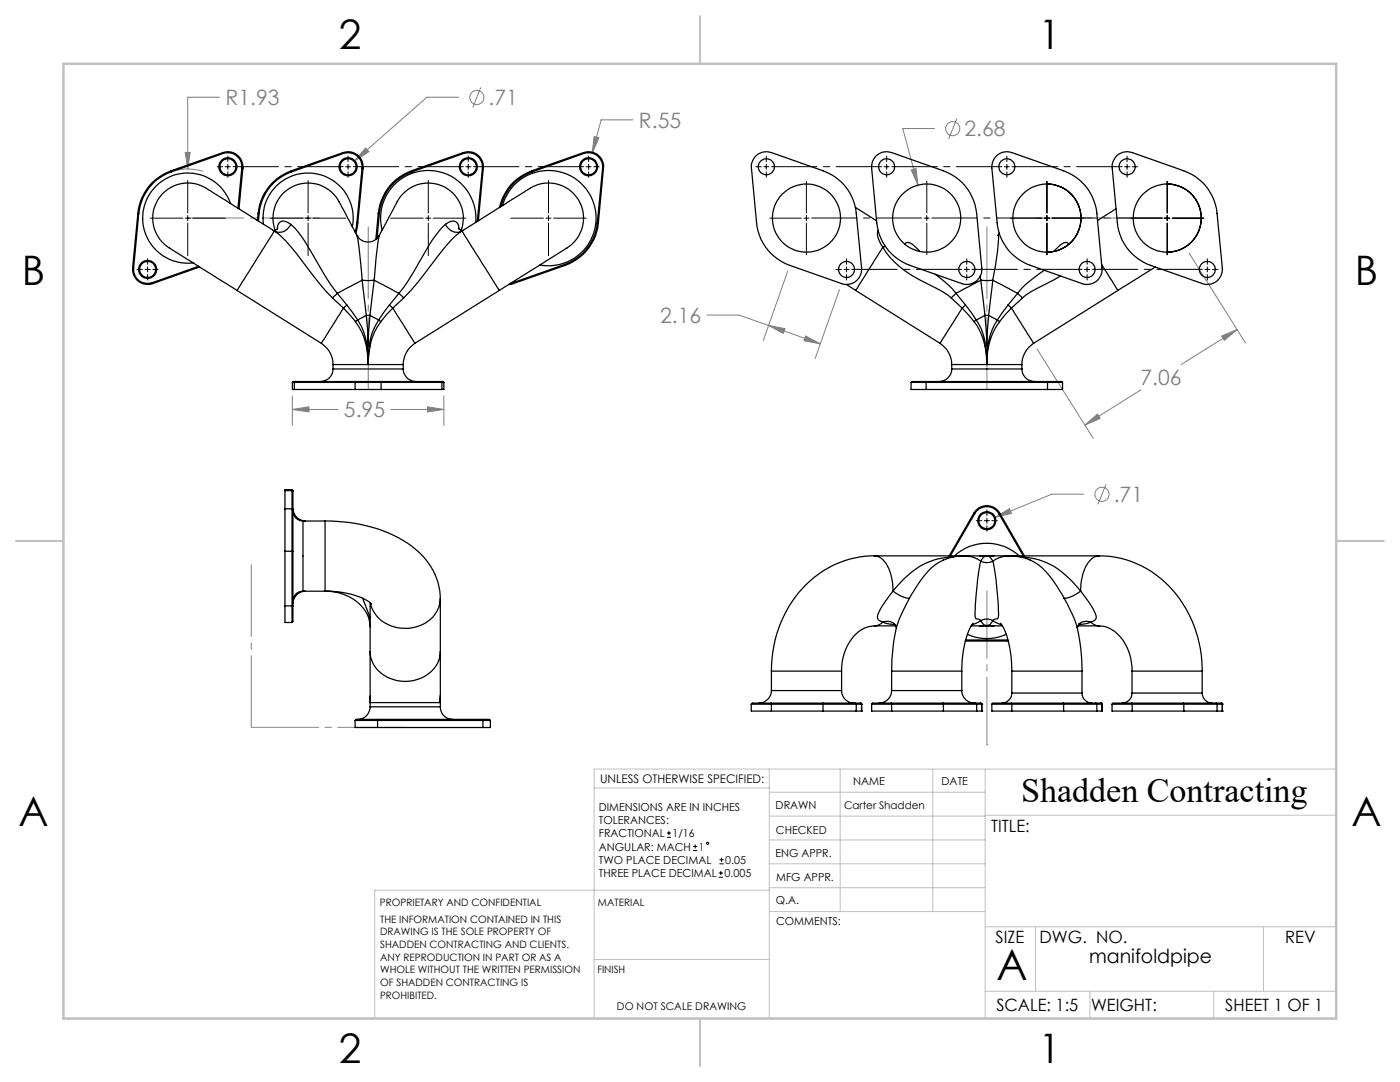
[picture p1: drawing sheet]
<svg xmlns="http://www.w3.org/2000/svg" width="279mm" height="216mm" viewBox="0 0 279 216" stroke-linecap="round" stroke-linejoin="round" font-family="sans-serif">
<g fill="none" stroke="#808080" stroke-width=".2">
<path d="M43.8 19.4h-6.3v14.3M91.5 19.4h-6.3l-14.4 12.7M96 17.4l-1.6 4M35.4 33.9a10.1 10.1 0 0 1 5.1 .3M37 30.4h1l-.5 3.3zM73 29.5l.6 .8-2.8 1.8zM118.6 27.2l.9 .3-1.3 3.1zM126.3 23.9h-6.3l-1.8 6.7M181.9 33.9l.9-.3 .4 3.3zM186.5 25.6h-6.3l3 11.3M191 23.7l-1.7 4M157.2 54.2l-4.9 13.7"/>
<path d="M167.5 57.8l-4.8 13.8M237.3 50.5l11.3 17.9M58.3 79v5.9M88.6 79v5.9M141.1 62.9h6.4l5.9 2M153.4 64.9l3.3 .7-.4 .9zM153.4 64.9l10.3 3.7M160.8 67l2.9 1.6-3.3-.6zM206.9 69.6l11.3 17.9M227.7 77.8l-11.2 7M243.8 67.1l3.1-1.3-2.5 2.1zM246.9 65.8l-11.2 6.9"/>
<path d="M58.3 81.7l3.4-.5v1zM58.3 81.7h9.2M78 81.7h10.6M85.3 81.2l3.3 .5-3.3 .5zM216.3 98.6h-6.4l-11.3 4.6M216.5 84.8l2.5-2.2 .6 .9zM220.7 96.6l-1.6 4M198.6 103.2l2.9-1.7 .4 .9z"/>
<circle cx="95.2" cy="19.4" r="1.41"/>
<circle cx="190.1" cy="25.7" r="1.42"/>
<circle cx="219.9" cy="98.6" r="1.42"/>
</g>
<g fill="none" stroke="#000" stroke-width=".2">
<path d="M37.5 36v6.5M43.4 33.3h1M44.9 33.3h1.1M45.5 31.2v1M45.5 32.8v1M45.5 34.3v1.1M61.5 36v6.5M69 33.3h1M69.5 31.2v1M69.5 32.8v1M69.5 34.3v1.1M85.5 36v6.5"/>
<path d="M93 33.3h1M93.5 31.2v1M93.5 32.8v1M93.5 34.3v1.1M109.5 36v6.5M116.9 33.3h1.1M117.5 31.2v1M117.5 32.8v1M117.5 34.3v1.1M118.5 33.3h1.1M150.8 33.3h1.1M152.4 33.3h1.1"/>
<path d="M152.9 31.2v1M152.9 32.8v1M152.9 34.3v1.1M160.9 36.2v6.3M176.4 33.3h1M177 31.2v1M177 32.8v1M177 34.3v1.1M185 36.2v6.3M200.4 33.3h1M200.9 31.2v1M200.9 32.8v1"/>
<path d="M200.9 34.3v1.1M208.9 36.2v6.3M209 36.2v6.3M224.4 33.3h1.1M224.9 31.2v1M224.9 32.8v1M224.9 34.3v1.1M226 33.3h1M232.9 36.2v6.3M27.3 53.8h1.1M29 53.8h1M29.5 51.6v1.1"/>
<path d="M29.5 53.3v1M29.5 54.8v1.1M30 43.5h6.5M30.5 53.8h1.1M37 43.5h1M37.5 43v1M37.5 44.5v6.5M38.5 43.5h6.5M54 43.5h6.5M61 43.5h1M61.5 43v1M61.5 44.5v6.5"/>
<path d="M62.5 43.5h6.5M78 43.5h6.5M84.9 43.5h1.1M85.5 43v1M85.5 44.5v6.5M86.5 43.5h6.5M102 43.5h6.4M109 43.5h1M109.5 43v1M109.5 44.5v6.5M110.5 43.5h6.5M153.6 43.5h6.3"/>
<path d="M160.4 43.5h1.1M160.9 43v1M160.9 44.5v6.3M166.8 53.8h1.1M168.5 53.8h1M168.9 51.6v1.1M168.9 53.3v1M168.9 54.8v1.1M184.4 43.5h1.1M185 43v1M185 44.5v6.3M192.4 53.8h1.1"/>
<path d="M192.9 51.6v1.1M192.9 53.3v1M192.9 54.8v1.1M201.6 43.5h6.3M208.4 43.5h1M208.9 43v1M208.9 44.5v6.3M209 43v1M209 44.5v6.3M209.9 43.5h6.4M216.4 53.8h1.1M217 51.6v1.1"/>
<path d="M217 53.3v1M217 54.8v1.1M225.6 43.5h6.3M232.4 43.5h1.1M232.9 43v1M232.9 44.5v6.3M234 43.5h6.2M240.5 53.8h.9M240.9 51.6v1.1M240.9 53.3v1M240.9 54.8v1.1M242 53.8h1.1"/>
<path d="M194.8 103.9h1.1M196.4 103.9h1M197 101.8v1.1M197 103.4v1M197 104.9v1.1M197.9 103.9h1.1M133.1 167.1h.8M133.1 166.2h.8M133.5 165.8v.9M138.3 169.7h.8M138.3 168.9h.8M138.7 168.5v.8"/>
<path d="M143.4 175h.9M143.4 174.2h.9M143.6 172.4h.8M143.6 171.6h.8M143.9 173.8v.8M144 171.1v.9"/>
<circle cx="141.2" cy="168.3" r=".22"/>
</g>
<g fill="none" stroke="#c0c0c0" stroke-width=".2">
<path d="M118.6 157.2h34.9M153.5 153.5v49.7M153.5 158.1h43.1M167.7 153.5v28.4M186.2 153.5v28.4M196.6 153.5v49.7M266.7 153.5h-148.1v49.7M153.5 167.6h43.1M153.5 162.8h43.1M153.5 172.4h43.1M153.5 177.1h43.1M153.6 177.6h-78.8v25.6"/>
<path d="M196.6 162.7h70.1M118.6 191.5h34.9M153.6 181.9h43M196.6 197.8h70.1M196.6 184.9h70.1M206.7 184.9v12.9M217.5 197.8v5.4M242.2 197.8v5.4M252.2 184.9v12.9"/>
</g>
<path d="M139.7 3.2v9.5M3.1 107.9h9.6M266.7 107.9h9.5M139.7 203.2v9.6" fill="none" stroke="#c0c0c0" stroke-width=".25"/>
<path d="M12.7 12.7h254v190.5h-254z" fill="none" stroke="#c0c0c0" stroke-width=".5"/>
<path d="M197 117.9v30.7M80.9 145.1h-30.8" fill="none" stroke="#808080" stroke-width=".2" stroke-dasharray="15.2 1.3 1.3 1.3" stroke-dashoffset="1.8"/>
<path d="M73.5 77.7h.1M197 77.7h.1M197 148.6h.1" fill="none" stroke="#808080" stroke-width=".2" stroke-dasharray="15.2 1.3 1.3 1.3"/>
<path d="M73.5 77.7v-32.4M197 77.7v-32.4M50.1 145.1v-32.4" fill="none" stroke="#808080" stroke-width=".2" stroke-dasharray="15.2 1.3 1.3 1.3" stroke-dashoffset=".9"/>
<path d="M37.5 43.5h26.2M233 43.5h-26.3" fill="none" stroke="#808080" stroke-width=".2" stroke-dasharray="15.2 1.3 1.3 1.3" stroke-dashoffset="4"/>
<path d="M46.5 33.3h22M70.5 33.3h22M94.5 33.3h22M154 33.3h21.9M178 33.3h21.9M202 33.3h21.9M162 43.5h21.9M170 53.7h22M186 43.5h21.9M194 53.7h22M210 43.5h21.9M218 53.7h22" fill="none" stroke="#000" stroke-width=".2" stroke-dasharray="15.2 1.3 1.3 1.3" stroke-dashoffset="6.2"/>
<path d="M198.6 103.2l3.3-.8-.4-.9zM181.9 33.9l1.3 3-.4-3.3zM153.4 64.9l3.3 .7-.4 .9zM160.8 67l2.9 1.6-3.3-.6zM243.8 67.1l3.1-1.3-2.5 2.1zM216.5 84.8l2.5-2.2 .6 .9zM73 29.5l-2.2 2.6 2.8-1.8zM58.3 81.7l3.4-.5v1zM85.3 81.2l3.3 .5-3.3 .5zM118.6 27.2l-.4 3.4 1.3-3.1zM37 30.4l.5 3.3 .5-3.3z" fill="#808080"/>
<g fill="none" stroke="#000" stroke-width=".25">
<path d="M34.1 34.1a9.9 9.9 0 0 0-6.6 8.5M34.1 34.1l.1 .2M34.2 34.3a9.8 9.8 0 0 0-6.5 8.3M44.5 30.4a3 3 0 0 1 4 3.1M44.5 30.4l-10.4 3.7M44.5 30.4v.2M44.5 30.6a2.83 2.83 0 0 1 3.8 2.9M44.5 30.6l-10.3 3.7M48.3 33.5h.2M48.3 33.5l-.8 8.1M48.5 33.5l-.8 8.2M58.1 34.1a10 10 0 0 0-6.6 8.5"/>
<path d="M58.1 34.1l.1 .2M58.2 34.3a9.7 9.7 0 0 0-6.5 8.3M68.5 30.4a3 3 0 0 1 4 3.1M68.5 30.4l-10.4 3.7M68.5 30.4v.2M68.5 30.6a2.82 2.82 0 0 1 3.7 2.9M68.5 30.6l-10.3 3.7M72.2 33.5h.3M72.2 33.5l-1 11M72.5 33.5l-1.1 11M82.1 34.1a10 10 0 0 0-6.6 8.5M82.1 34.1l.1 .2"/>
<path d="M82.2 34.3a9.7 9.7 0 0 0-6.5 8.3M92.5 30.4a2.97 2.97 0 0 1 3.9 3.1M92.5 30.4v.2M92.5 30.4l-10.4 3.7M92.5 30.6a2.86 2.86 0 0 1 3.8 2.9M92.5 30.6l-10.3 3.7M96.3 33.5h.1M96.3 33.5l-1.1 10.7M96.4 33.5l-.9 10.6M106.2 34.1a9.9 9.9 0 0 0-6.5 7.3M106.2 34.1v.2M106.2 34.3a9.7 9.7 0 0 0-6.3 6.9"/>
<path d="M116.5 30.4a2.96 2.96 0 0 1 3.9 3.1M116.5 30.4l-10.3 3.7M116.5 30.4v.2M116.5 30.6a2.83 2.83 0 0 1 3.8 2.9M116.5 30.6l-10.3 3.7M120.3 33.5l-1.1 11M120.3 33.5h.1M120.4 33.5l-1 11M150.9 31l1.2-.6 1.4-.1 10.8 3.8a9.9 9.9 0 0 1 6.6 8.5l1 10.9a3 3 0 0 1-3.9 3.1l-10.4-3.6a10 10 0 0 1-6.6-8.6l-1-10.9a3 3 0 0 1 .9-2.5zM174.9 31l.4-.2a3.1 3.1 0 0 1 2.6-.4l10.4 3.7a10 10 0 0 1 6.6 8.5l1 10.9a2.98 2.98 0 0 1-4 3.1l-10.3-3.6a10 10 0 0 1-6.6-8.6l-1-10.9 .1-1.3zM198.9 31l1.2-.6 1.4-.1 10.8 3.8a10 10 0 0 1 6.6 8.5l1 10.9a2.98 2.98 0 0 1-4 3.1l-10.3-3.6a9.9 9.9 0 0 1-6.6-8.6l-1.1-10.9 .3-1.3zM209 36.7a6.8 6.8 0 0 1 6.7 6.8"/>
<path d="M222.9 31l1.2-.6 1.4-.1 10.8 3.8a9.9 9.9 0 0 1 6.6 8.5l1 10.9a3 3 0 0 1-3.9 3.1l-10.4-3.6a10 10 0 0 1-6.6-8.6l-1-10.9a3 3 0 0 1 .9-2.5zM232.9 36.7a6.8 6.8 0 0 1 6.8 6.8M26.5 53.5a3 3 0 0 0 3.9 3.1M26.5 53.5h.2M26.7 53.5a2.79 2.79 0 0 0 3.7 2.9M27.5 42.6l-1 10.9M27.5 42.6h.2M27.7 42.6l-1 10.9M30.4 56.4v.2M39.7 53.1l-9.3 3.3M39.9 53.3l-9.5 3.3M46 40.6a9 9 0 0 0-10.8-5.8 9 9 0 0 0-6.6 10.4 9 9 0 0 0 10 7.3"/>
<path d="M47.3 58l16.8 10.5M51.5 42.6h.2M51.5 42.6l-.1 1.4M51.7 42.6l-.1 1.5M52.6 44.7a9 9 0 0 1 9.1-10.2 9 9 0 0 1 8.6 10.7M54.8 46.1l-8.6-5.4a43.2 43.2 0 0 0-6.6-3.9 7 7 0 0 0-8.7 4.2 7 7 0 0 0 3.6 9l12.8 8M54.8 46.1a20.8 20.8 0 0 1 5.3 5.8l4 5.1 2.3 2.4M54.8 46.1l-7.5 11.9M54.9 45.9a7 7 0 0 1 4.2-8.9 7 7 0 0 1 9 4.1l3.1 5.9M55.5 45.5l-.4 .4-.6 .1M58 44.8a2.4 2.4 0 0 1-3.2 1.3M58 44.8l.9 .8a71.9 71.9 0 0 1 6.1 9.6l2.3 3.3"/>
<path d="M58 44.8a1.69 1.69 0 0 0-2.2-.4l-.3 .4-.1 .8M66.4 59.4l2.1 2.1M67.3 58.5l-.9 .9M67.3 58.5l1.9 2.4M71.2 47a2.57 2.57 0 0 0 4.5 0M71.2 47h.1M71.2 44.5l-.3 1.8M71.2 47l.4 2.3 .7 6.6M71.2 44.5h.2M71.4 44.5l-.4 2M72.3 55.9l-5 2.6M72.3 55.9l.8 7"/>
<path d="M72.3 55.9h2.4M74.7 55.9l4.9 2.6M74.7 55.9l-.9 7M75.5 42.6h.2M75.5 42.6l-.5 5.2M75.7 47l-.6 4-.4 4.9M75.7 42.6l-.5 5M79.6 58.5l1 .9M79.6 58.5l-1.9 2.4M80.6 59.4l-2.2 2.1M88.9 44.8a25.6 25.6 0 0 0-5.1 7.3l-2.4 4-1.8 2.4M88.9 44.8a2.42 2.42 0 0 0 3.3 1.3"/>
<path d="M88.9 44.8a1.73 1.73 0 0 1 2.3-.4l.3 .6 .1 .6M91.5 45.5l.3 .3 .6 .2M92 45.9a7 7 0 0 0-4.1-8.9 7 7 0 0 0-9.1 4l-3.1 6M92.2 46.1l12-7.5a8.1 8.1 0 0 1 8-1.5 7.1 7.1 0 0 1 4.3 6.4 7.1 7.1 0 0 1-4.1 6.5l-12.8 8M92.2 46.1l-1.1 .8-1.6 1.6-3.4 4.2a54 54 0 0 1-5.5 6.7M92.2 46.1l7.4 11.9M94.9 44.4a9.5 9.5 0 0 0-10.2-10.4 9.5 9.5 0 0 0-8.4 11.9M99.6 58l-16.8 10.5M100.3 41a9.5 9.5 0 0 1 11.4-6.7 9.5 9.5 0 0 1 7.1 11.2 9.5 9.5 0 0 1-11.1 7.4M102.4 56.4l-.5 .1M102.4 56.4v.2M102.4 56.6l-.9 .2"/>
<path d="M112.7 52.8l-10.3 3.6M112.7 52.8l.1 .2M112.8 53l-10.4 3.6M119.2 44.5a9.8 9.8 0 0 1-6.5 8.3M119.2 44.5h.2M119.4 44.5a10 10 0 0 1-6.6 8.5M168.9 56.8l1.9 1.2M170.7 41.4l4.2 2.7M170.8 58l16.8 10.5M175.3 46a2.9 2.9 0 0 0 .5 2.7l.4 .6M176.2 49.3a19.3 19.3 0 0 0 9 7.4 18.9 18.9 0 0 1 4.6 2.7M176.2 49.3l-5.4 8.7"/>
<path d="M176.7 49.2l-.5 .1M180.6 48.7l.2-.2a1.69 1.69 0 0 1 1.9 .8l.9 .9M186.6 54.7l.7 .5a18.4 18.4 0 0 1 3.5 3.3M189.8 59.4l2.2 2.1M190.8 58.5l-1 .9M190.8 58.5l1.9 2.4M195.6 55.1l.2 .8M195.8 55.9l-5 2.6M195.8 55.9l.8 7M195.8 55.9h2.3M198.1 55.9l5 2.6M198.1 55.9l-.8 7"/>
<path d="M199.2 47l.1 .7a51.4 51.4 0 0 1-1.2 8.2M199.2 47h.1M199.4 46.5l-.2 .5M203.1 58.5l.9 .9M203.1 58.5l-1.9 2.4M204 59.4l-2.1 2.1M208.4 53.9l-1.8 1.3a14.9 14.9 0 0 0-3.5 3.3M211.7 55.1l-3 1.6a18.9 18.9 0 0 0-4.7 2.7M213.3 48.7l-.2-.2a1.69 1.69 0 0 0-2 .8l-.8 .9M215.7 43.5a6.8 6.8 0 0 1-6.7 6.8M219.9 52.8l3.2 5.2M222.7 41.7l-3.7 2.3"/>
<path d="M223.1 58l-16.8 10.5M230.5 53.3l-7.4 4.7M239.7 43.5a6.8 6.8 0 0 1-6.8 6.8M58.3 76.3h.4M58.3 76.3v1.4h.4M58.7 76.3h12.2M58.7 77.7h12.2M58.7 76.3v1.4M58.9 76.1h-.3l-.3 .2M58.9 76.1h12.1M58.9 76.1l-.2 .2M64.1 68.5a4.9 4.9 0 0 1 2.4 4.2"/>
<path d="M66.5 73.6a2.5 2.5 0 0 1-2.5 2.5M66.5 73.6h14M66.5 72.7h7M66.5 72.7v.9M68.5 61.5l2.4 2.7M68.5 61.5l-4.4 7M69.2 60.9l-.7 .6M69.2 60.9l2.2 3M70.9 76.3h5.2M70.9 77.7h5.2M70.9 76.3v1.4M70.9 64.2a11.9 11.9 0 0 1 2.2 4.9"/>
<path d="M71 76.1h4.9M71 76.1l-.1 .2M71.4 63.9l-.5 .3M71.4 63.9a12.7 12.7 0 0 1 1.9 5.2M73.1 62.9l.4 6.2M73.1 62.9l-1.7 1M73.1 62.9h.7M73.1 69.1l.4 3.6M73.3 69.1h-.2M73.3 69.1h.2M73.3 69.1l.2 3.6M73.5 69.1h.2"/>
<path d="M73.5 72.7h7M73.7 69.1h.1M73.7 69.1l-.2 3.6M73.8 62.9l-.3 6.2M73.8 62.9l1.8 1M73.8 69.1l-.3 2.6v1M75.6 63.9a12.1 12.1 0 0 0-1.9 5.2M75.6 63.9l.4 .3M75.9 76.1h12.1M75.9 76.1l.2 .2M76 64.2a11.4 11.4 0 0 0-2.2 4.9M76.1 76.3h12.1"/>
<path d="M76.1 77.7h12.1M76.1 76.3v1.4M77.7 60.9l-2.1 3M77.7 60.9l.7 .6M78.4 61.5l-2.4 2.7M78.4 61.5l4.4 7M80.5 73.6a2.57 2.57 0 0 0 2.5 2.5M80.5 72.7v.9M82.8 68.5a5.2 5.2 0 0 0-2.3 4.2M88 76.1h.4l.2 .2M88 76.1l.2 .2M88.2 76.3h.4"/>
<path d="M88.2 76.3v1.4M88.6 76.3v1.4h-.4M181.8 76.3h30.3M181.8 76.3v1.4h3M184.8 76.1h-1.3a2.37 2.37 0 0 0-1.7 .2M184.8 76.1v1.6M184.8 77.7h24.3M184.8 76.1h24.3M187.6 68.5a5.2 5.2 0 0 1 2.3 4.2M189.9 73.6a2.57 2.57 0 0 1-2.5 2.5M189.9 73.6h14M189.9 72.7h7.1"/>
<path d="M189.9 72.7v.9M192 61.5l2.4 2.7M192 61.5l-4.4 7M192.7 60.9l2.1 3M192.7 60.9l-.7 .6M194.4 64.2a11.4 11.4 0 0 1 2.2 4.9M194.8 63.9a11.1 11.1 0 0 1 1.9 5.2M194.8 63.9l-.4 .3M196.6 62.9l-1.8 1M196.6 62.9l.4 6.2M196.6 62.9h.7M196.6 69.1l.4 3.6"/>
<path d="M196.7 69.1h.3M196.7 69.1h-.1M196.7 69.1l.3 3.6M197 69.1h.1M197 72.7h6.9M197.1 69.1h.2M197.1 69.1l-.1 3.6M197.3 69.1l-.3 3.6M197.3 62.9l-.3 6.2M197.3 62.9l1.7 1M199 63.9a12.2 12.2 0 0 0-1.9 5.2M199 63.9l.5 .3"/>
<path d="M199.5 64.2a11.9 11.9 0 0 0-2.2 4.9M201.2 60.9l-2.2 3M201.2 60.9l.7 .6M201.9 61.5l-2.4 2.7M201.9 61.5l4.4 7M203.9 73.6a2.57 2.57 0 0 0 2.5 2.5M203.9 72.7v.9M206.3 68.5a5.2 5.2 0 0 0-2.4 4.2M209.1 76.1h1.3a2.37 2.37 0 0 1 1.7 .2M209.1 76.1v1.6M212.1 76.3v1.4h-3M56.9 97.9v3.6"/>
<path d="M56.9 97.9h1.4M58.3 97.7v.2M58.3 97.7l.2 .4M58.3 97.7h-1.4v.2M58.3 97.9v3.6M58.3 97.9l.2 .2M58.5 98.1v3.6M56.9 101.5v8.5M56.9 110h1.4M56.9 110v10.9M56.9 101.5h1.4M58.3 101.5v8.5"/>
<path d="M58.3 110v10.9M58.3 110h.2M58.3 101.5l.2 .2M58.5 102a2.05 2.05 0 0 0 2 2M58.5 101.5a2.57 2.57 0 0 0 2.5 2.5M58.5 101.7v8.3M58.5 110v10.9M60.5 118a1.99 1.99 0 0 0-2 1.9M60.5 104v14M60.5 118h4.4M60.5 104h4.4M61 118a2.5 2.5 0 0 0-2.5 2.5"/>
<path d="M64.9 104a29.3 29.3 0 0 1 17.3 5 13.2 13.2 0 0 1 5.7 10.5M64.9 118a14.4 14.4 0 0 1 9.2 2.5M64.9 118a8.7 8.7 0 0 1 8.8 5.8l.2 1.3M64.9 104v14M72.4 119.4l1.5 4M87.9 119.5a6.2 6.2 0 0 1-5.7 5.8 7 7 0 0 1-8.3-5M87.9 119.5v10.5M174.5 110.9a20.5 20.5 0 0 0-18.7 13.3 25.8 25.8 0 0 0-1.8 9.7M174.5 110.9a3.3 3.3 0 0 1 2.8 2.4l.7 2.5 .2 2.1M174.5 110.9h17M178.2 117.9l-2 2.9-.8 1.4a1.15 1.15 0 0 0-.3 1.2 1.15 1.15 0 0 0 1.1 .7M178.2 117.9a5.8 5.8 0 0 0 3.3 1.5"/>
<path d="M181.5 119.4a24.1 24.1 0 0 0-3.5 13.3l-.1 1.2M189.8 111.2a14.2 14.2 0 0 0-10.5 5.5l-1.1 1.2M189.8 111.2h.2M190.3 111.1l-.5 .1M190.5 110.9a9.5 9.5 0 0 1 12.9 0M191.3 110.9h1.1M192.4 110.9a9.9 9.9 0 0 0-8.6 4.8l-2.3 3.7M192.4 110.9l1.6 .2 1.8 .9M192.4 110.9h3.1M194.3 102.4a2.97 2.97 0 0 1 5.2 0M194.3 102.4l.2 .1M194.3 102.4l-4.9 8.5"/>
<path d="M194.5 102.5a2.77 2.77 0 0 1 4.9 0M194.5 102.5l-4.8 8.4M195.5 110.9h1.5M195.5 110.9l1.1 .1M195.8 112a49 49 0 0 0-1.1 11.3l1.1 .5M195.8 112a2.62 2.62 0 0 0 2.3 0M196.6 111l-.8 1M196.6 111h.7M196.6 110.9h.1M196.9 110.9h.1M196.9 110.9l-.3 .1M197 110.9h1.3"/>
<path d="M197 110.9h.1M197 110.9l.3 .1M197.3 111l.8 1M198.1 112a49 49 0 0 1 1.1 11.3l-1.1 .5M198.3 110.9l-1 .1M198.3 110.9h3.1M199.4 102.5l4.8 8.4M199.5 102.4l-.1 .1M199.5 102.4l4.9 8.5M201.4 110.9a9.9 9.9 0 0 1 8.6 4.8l2.4 3.7M201.4 110.9h1.2M201.4 110.9l-.8 .1a5.8 5.8 0 0 0-2.5 1"/>
<path d="M202.2 110.9h.4M202.6 110.9h16.8M203.6 111.1l.4 .1M204 111.2a14.4 14.4 0 0 1 10.6 5.5l1.1 1.2M204 111.2h-.2M212.4 119.4a21.6 21.6 0 0 1 2.5 5.8M215.7 117.9l2 2.9 .8 1.4a1.13 1.13 0 0 1 .2 1.3 1.13 1.13 0 0 1-1 .6M215.7 117.9a5.8 5.8 0 0 1-3.3 1.5M219.4 110.9a20.1 20.1 0 0 1 17.9 11.8 25 25 0 0 1 2.6 11.2M219.4 110.9a3.3 3.3 0 0 0-2.9 2.4l-.7 2.5-.1 2.1M56.9 120.9v3.3h1.4M56.9 120.9h1.4"/>
<path d="M58.3 120.9v3.3M58.3 120.9h.2M58.5 120.9v3.1l-.2 .2M73.9 130v10.2M73.9 138.9v1.3M73.9 139.4v.8M73.9 139.1v1.1M73.9 130a6.1 6.1 0 0 0 5.2 5.8 7.2 7.2 0 0 0 8.6-4.5l.2-1.3M73.9 120.3v9.7M87.9 130v10.2M87.9 138.7v1.5M87.9 139v1.2"/>
<path d="M87.9 139.6v.6M154 137.8a2.51 2.51 0 0 1-2.6 2.5M154 137.8h14M154 133.9h14M154 133.9v3.9M168 137.8a2.45 2.45 0 0 0 2.5 2.5M168 133.9v3.9M176.2 124.1l-1.1 .7-.6 .1M176.2 124.1l1.2-.1 .7 .2 .4 .3M176.2 124.1l.6 .3 1.8 .2M177.9 137.8a2.51 2.51 0 0 1-2.5 2.5M177.9 137.8h14"/>
<path d="M177.9 133.9h14M177.9 133.9v3.9M178.3 124.4l.2 .1M178.5 124.5l.4 .9M178.8 124.9h-4.3a6.3 6.3 0 0 0-5.4 3.9 10.8 10.8 0 0 0-1.1 5.1M191.9 137.8a2.51 2.51 0 0 0 2.6 2.5M191.9 133.9v3.9M192.7 127.9h8.5M192.7 127.7h8.5M193.1 126.6a9.2 9.2 0 0 0 7.7 0M193.8 124.9h1.7M194.2 124.4a13.9 13.9 0 0 0-2.2 7.5l-.1 2"/>
<path d="M195.5 124.9h1.5M195.8 123.8a2.62 2.62 0 0 1 2.3 0M195.8 123.8l.8 1M195.8 123.8l-1.8 .9M196.6 124.8h.7M196.6 124.8l-1.1 .1M196.6 124.8l.3 .1M196.9 124.9h.1M197 124.9h1.3M197 124.9h.1M197.2 124.9h.1M197.3 124.8l1 .1"/>
<path d="M197.3 124.8l-.3 .1M198.1 123.8l-.8 1M198.1 123.8l1.8 .9M198.3 124.9h1.8M199.7 124.4v.1a15.1 15.1 0 0 1 2.2 8.1v1.3M201.9 138.3a2.05 2.05 0 0 1-2 2M201.9 138.3h14M201.9 133.9h14M201.9 133.9v4.4M215 125.2a39.1 39.1 0 0 1 .9 8.7M215.1 124.9h4.3M215.3 124.5l-.3 .8"/>
<path d="M215.5 124.4l-.2 .1M215.9 138.3a2.05 2.05 0 0 0 2 2M215.9 133.9v4.4M217.7 124.1l1.1 .7 .6 .1M217.7 124.1l-1.2-.1-.7 .2-.5 .3M217.7 124.1l-.7 .3-1.7 .2M219.4 124.9a6.7 6.7 0 0 1 5.7 4.7l.6 2 .2 2.3M225.9 138.3a1.99 1.99 0 0 1-2 2M225.9 138.3h14M225.9 133.9h14M225.9 133.9v4.4M239.9 138.3a2.05 2.05 0 0 0 2 2"/>
<path d="M239.9 133.9v4.4M70.9 143.8v1.4h4.5M70.9 143.8h4.5M73.9 141a2.51 2.51 0 0 1-2.5 2.5M73.9 140.2h14M73.9 141h14M73.9 140.2v.8M75.2 143.5h-4.2l-.1 .3M75.2 143.5l.2 .3M75.2 143.5h21.1M75.4 143.8v1.4M75.4 143.8h21"/>
<path d="M75.4 145.2h21M87.9 141a2.45 2.45 0 0 0 2.5 2.5M87.9 140.2v.8M96.3 143.5h1.3l.3 .3M96.3 143.5l.1 .3M96.4 143.8h1.5M96.4 143.8v1.4M97.9 143.8v1.4h-1.5M149.9 140.5h4.1M149.9 140.5v1.4h4.1M153.9 140.3h-3.8l-.2 .2M153.9 140.3l.1 .2"/>
<path d="M153.9 140.3h10.3M154 140.5v1.4M154 140.5h10.3M154 141.9h10.3M164.2 140.3h6.5M164.2 140.3l.1 .2M164.3 140.5h6.6M164.3 141.9h6.6M164.3 140.5v1.4M170.7 140.3h1M170.7 140.3l.2 .2M170.9 140.5h1"/>
<path d="M170.9 141.9h1M170.9 140.5v1.4M171.7 140.3h.1M171.7 140.3l.2 .2M171.9 140.5h.1M171.9 141.9h.1M171.9 140.5v1.4M174 140.5v1.4h3.9M174 140.5h3.9M177.9 140.3h-3.8l-.1 .2M177.9 140.3v.2M177.9 140.3h10.3"/>
<path d="M177.9 140.5v1.4M177.9 140.5h10.4M177.9 141.9h10.4M188.2 140.3h6.5M188.2 140.3l.1 .2M188.3 140.5h6.6M188.3 141.9h6.6M188.3 140.5v1.4M194.7 140.3h1.1l.1 .2M194.7 140.3l.2 .2M194.9 140.5h1M194.9 141.9h1"/>
<path d="M194.9 140.5v1.4M195.7 140.3l.2 .2M195.9 140.5h.1M195.9 141.9h.1M195.9 140.5v1.4M197.9 140.5h4M197.9 140.5v1.4h4M201.9 140.3h-3.7l-.3 .2M201.9 140.3v.2M201.9 140.3h10.3M201.9 140.5v1.4M201.9 140.5h10.4"/>
<path d="M201.9 141.9h10.4M212.2 140.3h6.5M212.2 140.3l.1 .2M212.3 140.5h6.6M212.3 141.9h6.6M212.3 140.5v1.4M218.7 140.3h1M218.7 140.3l.2 .2M218.9 140.5h1.1M218.9 140.5v1.4M219.7 140.3h.1M219.7 140.3l.3 .2"/>
<path d="M219.7 140.3l.2 .2v1.4M220 140.5v1.4h-1.1M221.9 140.5h4.1M221.9 140.5v1.4h4.1M225.9 140.3h-3.8l-.2 .2M225.9 140.3l.1 .2M225.9 140.3h10.3M226 140.5v1.4M226 140.5h10.3M226 141.9h10.3M236.2 140.3h6.5M236.2 140.3l.1 .2"/>
<path d="M236.3 140.5h6.6M236.3 141.9h6.6M236.3 140.5v1.4M242.7 140.3h1M242.7 140.3l.2 .2M242.9 140.5h1M242.9 141.9h1M242.9 140.5v1.4M243.7 140.3h.1M243.7 140.3l.2 .2M243.9 140.5h.1M243.9 141.9h.1"/>
<path d="M243.9 140.5v1.4"/>
<circle cx="45.5" cy="33.3" r="1.59"/>
<circle cx="45.5" cy="33.3" r="1.8"/>
<circle cx="69.5" cy="33.3" r="1.59"/>
<circle cx="69.5" cy="33.3" r="1.81"/>
<circle cx="93.5" cy="33.3" r="1.59"/>
<circle cx="93.5" cy="33.3" r="1.82"/>
<circle cx="117.5" cy="33.3" r="1.6"/>
<circle cx="117.5" cy="33.3" r="1.8"/>
<circle cx="152.9" cy="33.3" r="1.6"/>
<circle cx="176.9" cy="33.3" r="1.6"/>
<circle cx="200.9" cy="33.3" r="1.6"/>
<circle cx="224.9" cy="33.3" r="1.6"/>
<circle cx="29.5" cy="53.7" r="1.8"/>
<circle cx="29.5" cy="53.8" r="1.6"/>
<circle cx="160.9" cy="43.5" r="6.8"/>
<circle cx="168.9" cy="53.8" r="1.6"/>
<circle cx="184.9" cy="43.5" r="6.8"/>
<circle cx="193" cy="53.8" r="1.6"/>
<circle cx="208.9" cy="43.5" r="6.8"/>
<circle cx="216.9" cy="53.8" r="1.6"/>
<circle cx="232.9" cy="43.5" r="6.8"/>
<circle cx="240.9" cy="53.8" r="1.6"/>
<circle cx="196.9" cy="103.9" r="1.79"/>
<circle cx="197" cy="103.9" r="1.61"/>
</g>
<text font-size="8.5" x="198.9" y="195.5">A</text>
<g font-size="8.1">
<text x="67.6" y="9.7">2</text>
<text x="207.3" y="9.7">1</text>
<text x="4.4" y="57">B</text>
<text x="270.4" y="57">B</text>
<text x="3.7" y="164.9">A</text>
<text x="269.7" y="164.9">A</text>
<text x="67.6" y="212.2">2</text>
<text x="207.3" y="212.2">1</text>
</g>
<text font-size="6.9" x="203.8" y="160.1">Shadden Contracting</text>
<g font-size="4.2" fill="#808080">
<text x="45" y="21">R1.93</text>
<text x="97.5" y="21">.71</text>
<text x="127.5" y="25.5">R.55</text>
<text x="192.5" y="27.2">2.68</text>
<text x="131.7" y="64.4">2.16</text>
<text x="227.6" y="76.9">7.06</text>
<text x="68.6" y="83.3">5.95</text>
<text x="222.3" y="100.2">.71</text>
</g>
<text font-size="3.9" x="217.3" y="192.1">manifoldpipe</text>
<g font-size="3.4">
<text x="197.8" y="166">TITLE:</text>
<text x="198.7" y="188.1">SIZE</text>
<text x="207.5" y="188.1">DWG. NO.</text>
<text x="256.5" y="188.2">REV</text>
<text x="198.8" y="201.7">SCALE: 1:5</text>
<text x="217.7" y="201.8">WEIGHT:</text>
<text x="244.5" y="201.7">SHEET 1 OF 1</text>
</g>
<text font-size="2.4" x="119.8" y="156.2">UNLESS OTHERWISE SPECIFIED:</text>
<g font-size="2.2">
<text x="119.5" y="161.8">DIMENSIONS ARE IN INCHES</text>
<text x="154.8" y="161.4">DRAWN</text>
<text x="170.2" y="156.7">NAME</text>
<text x="187.9" y="156.7">DATE</text>
<text x="119.5" y="164.4">TOLERANCES:</text>
<text x="119.5" y="167.1">FRACTIONAL</text>
<text x="134.2" y="167.1">1/16</text>
<text x="154.9" y="166.3">CHECKED</text>
<text x="119.5" y="172.4">TWO PLACE DECIMAL</text>
<text x="119.5" y="169.7">ANGULAR: MACH</text>
<text x="139.5" y="169.7">1</text>
<text x="144.7" y="172.4">0.05</text>
<text x="154.8" y="171">ENG APPR.</text>
<text x="119.5" y="175">THREE PLACE DECIMAL</text>
<text x="144.6" y="175">0.005</text>
<text x="154.9" y="175.7">MFG APPR.</text>
<text x="154.9" y="180.4">Q.A.</text>
<text x="154.9" y="184.6">COMMENTS:</text>
</g>
<g font-size="2.1">
<text x="168.5" y="161.5">Carter Shadden</text>
<text x="123.1" y="201.6">DO NOT SCALE DRAWING</text>
</g>
<g font-size="2">
<text x="75.8" y="180.7">PROPRIETARY AND CONFIDENTIAL</text>
<text x="75.9" y="184.1">THE INFORMATION CONTAINED IN THIS</text>
<text x="119.3" y="180.7">MATERIAL</text>
<text x="75.9" y="186.7">DRAWING IS THE SOLE PROPERTY OF</text>
<text x="75.9" y="189.2">SHADDEN CONTRACTING AND CLIENTS.</text>
<text x="75.9" y="191.7">ANY REPRODUCTION IN PART OR AS A</text>
<text x="75.9" y="194.2">WHOLE WITHOUT THE WRITTEN PERMISSION</text>
<text x="75.9" y="196.8">OF SHADDEN CONTRACTING IS</text>
<text x="119.2" y="194.2">FINISH</text>
<text x="75.9" y="199.3">PROHIBITED.</text>
</g>
</svg>
